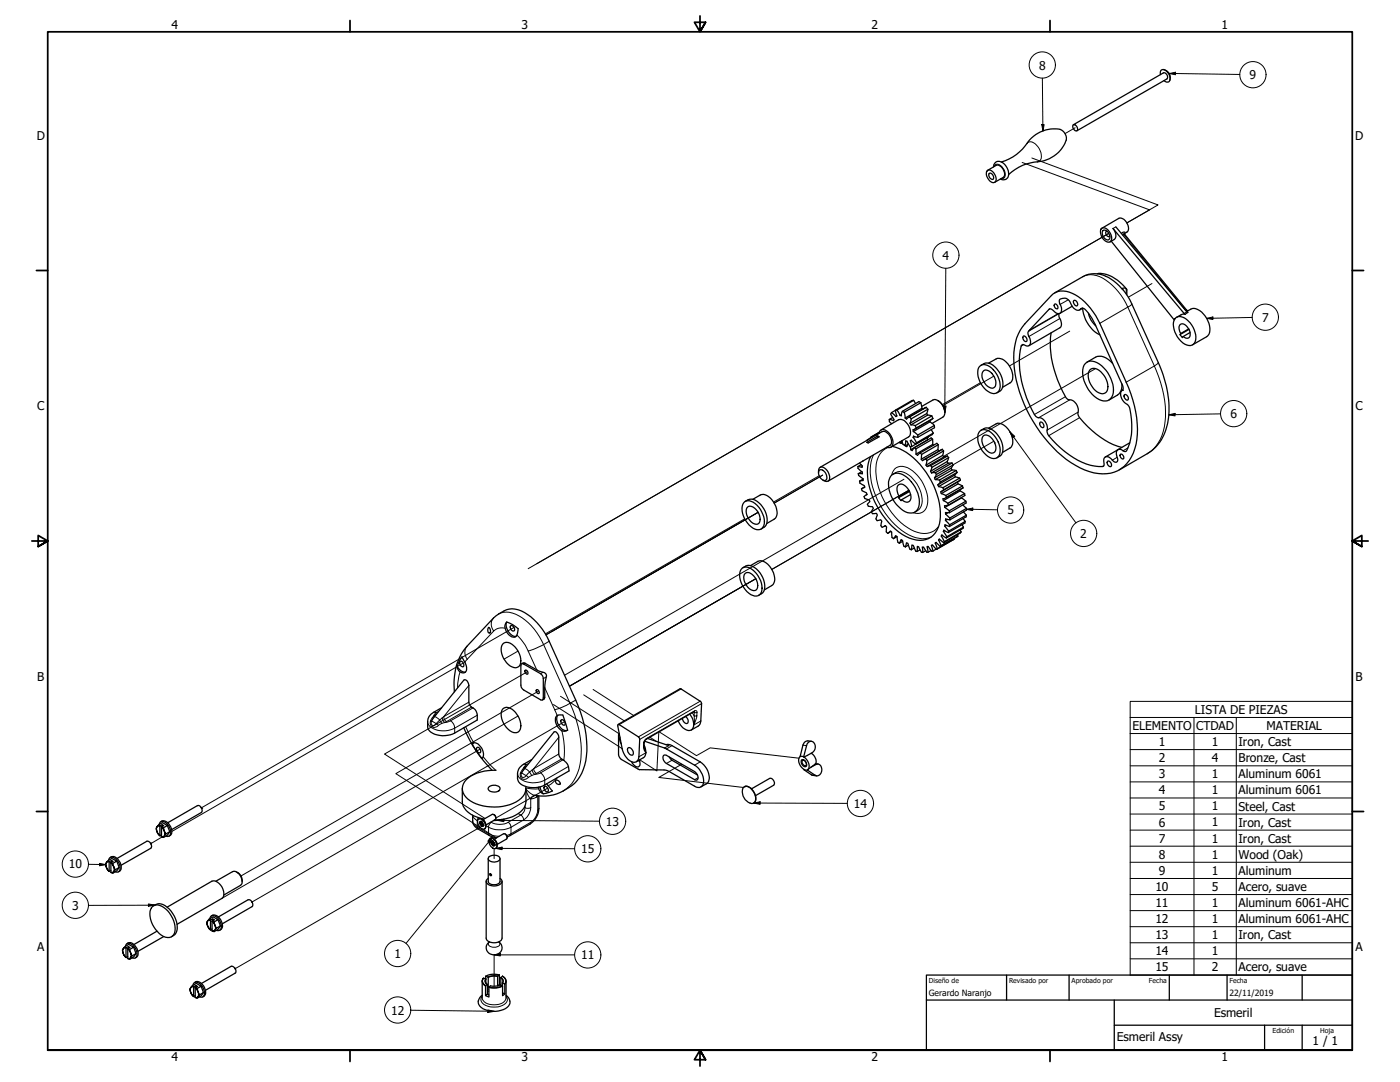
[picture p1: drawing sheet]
<svg xmlns="http://www.w3.org/2000/svg" width="559mm" height="432mm" viewBox="0 0 559 432" stroke-linecap="round" stroke-linejoin="round" font-family="sans-serif">
<!-- layer: Trayect. despiece de movimiento (ISO) -->
<g fill="none" stroke="#000" stroke-width=".4">
<path d="M429.1 51l-4 2.3M411.9 63.1l50.3 18.7-12.4 7.2 9.1-5.2-50.9-19M442.5 93.2l-231.7 133.7M459.8 113.2l-9.5 5.4M427 132.1l-24.1 13.9M391.4 152.7l-15.3 8.8M396.7 150.1l-20.3 11.8M437.1 147.2l-60.5 35M396.7 176.1l-16.3 9.4M327 189.9l-18.2 10.4M328.4 189.6l-19.4 11.2M360.8 191.3l-135.5 78.2"/>
<path d="M362.8 195.6l-54.8 31.7M297.2 207.1l-79.5 45.9M302.6 204.5l-84.7 48.9M301.7 230.9l-74.4 43M205.2 250.4l-124.8 72M206.8 259.8l-5.6 3.2M184.9 264.6l-116.3 67.2M210.4 268.1l-56.9 32.8 40.1 25.7M214.9 275.8l-56.9 32.9 33.8 21.6M223.7 277.9l23.4 14.9M233 277.3l16.2 10.4M236.7 275.1l16.2 10.5"/>
<path d="M191.6 299l-102.8 59.4M206.8 285.8l-110.6 63.8M220.9 281.2l27.4 17.6M225.4 288l-124.8 72M259.4 294.2l2.5 1.6M263 292.2l-.8 15.5-6.9-4.5M263.1 292l14.9 9.6 5.5-3.2 35.4 4.2M218.6 314.5l-20.7 12M272.1 305l-9.1 5.3 33.7 4M299.7 314.6h.5M64.7 334l-4.5 2.7M191.6 330.1l-97.7 56.5"/>
<path d="M192.5 330.8l5.6 3.6M197.2 338.6v4M197.2 381.1v12.5"/>
</g>
<!-- layer: Visible (ISO) -->
<g fill="none" stroke="#000" stroke-width=".51">
<path d="M463.2 29.8a1.39 1.39 0 0 1 .5-1.9 1.39 1.39 0 0 1 1.9 .5 3.1 3.1 0 0 1 .9 4.3l-.9 .1-1-.6M464.4 27.8a3.2 3.2 0 0 1 2.5 4.3M428.4 49.8a1.52 1.52 0 0 1 1.5 .8 1.52 1.52 0 0 1-.1 1.6 1.67 1.67 0 0 1-1.4-2.4zM428.4 49.8l36-20.7a1.58 1.58 0 0 1 1.4 2.4l-36 20.7M394 68.2a1.75 1.75 0 0 1 2.7 .8l.9 2a1.41 1.41 0 0 1-.7 1.8 1.41 1.41 0 0 1-1.9-.6l-1.3-2.5zM394.3 67.9l3.3-1.9a3.3 3.3 0 0 1 3.1 4.5l-3.7 2.3M394.8 69.3a1.48 1.48 0 0 1 1.6 .6 1.48 1.48 0 0 1 0 1.7 1.62 1.62 0 0 1-1.6-2.3zM396.6 66.6a2.21 2.21 0 0 1 1.4-2.2 2.21 2.21 0 0 1 2.6 .8 4.5 4.5 0 0 1 1.3 6l-1.3 .6-1.3-.4M399.7 64.6a20.3 20.3 0 0 0 11.3-8.8 12.7 12.7 0 0 1 12.5-4 3.9 3.9 0 0 1 1.2 6.1 13.9 13.9 0 0 1-12 6.8l-1.4 .3a18.6 18.6 0 0 0-8.7 4.7M439.8 91.1a3.2 3.2 0 0 1 3.7 2.7l.2 .7a1.52 1.52 0 0 1-.5 2 1.52 1.52 0 0 1-2.1-.4 4.4 4.4 0 0 1-1.6-4.7zM439.9 91.1l6.7-4a3.9 3.9 0 0 1 3.7 4.8l-.1 .4-1.4 .9M440.1 92.1a2.07 2.07 0 0 1 2.9 2.1 1.11 1.11 0 0 1-.5 1.5 1.11 1.11 0 0 1-1.5-.5l-.9-1.5z"/>
<path d="M441.9 92.3h-.3a1.4 1.4 0 0 0 1.2 2.1l.2-.2M443 96.5l1.8-.9a3.2 3.2 0 0 0-.6-4.4l28.9 34.2a3.8 3.8 0 0 0-3.5 1.2M443.5 96.3l25.2 31.4M445.4 90.6l28.8 34.1M448.9 93.1v.5l24.7 30.1 .7 .3M419.7 117.9a6.9 6.9 0 0 1 8.4-.8 24.5 24.5 0 0 1 10.9 11.9l10.5 23.5a39.2 39.2 0 0 1 3.4 26.6 13.1 13.1 0 0 1-16.3 9.6 37.1 37.1 0 0 1-19.7-14 53 53 0 0 1-12.2-34.1 18.5 18.5 0 0 1 4.4-11.4zM420.9 116.9l11.3-6.5a11.5 11.5 0 0 1 13.5 2.7 21.8 21.8 0 0 1 6 8.2l10.6 23.4a40.1 40.1 0 0 1 3.4 25.5 16.9 16.9 0 0 1-7.7 10.8l-11.2 6.5M438 109.3a12.8 12.8 0 0 1 11.1 5.4l.5 .7M447.8 115.3a1.19 1.19 0 0 1 2 .4v1.9M408.5 134.1a1.46 1.46 0 0 1 1.2 2.2 1.43 1.43 0 0 1-1.2-2.2zM418.7 123.4h1l1.2 1.1a1.6 1.6 0 0 0 2.2 .5 1.6 1.6 0 0 0 .6-2.2l-.8-1.8-.1-1.2a2.65 2.65 0 0 1 4.6 1.3 3.1 3.1 0 0 0 3.6 2.5l1.2-.6a13.4 13.4 0 0 1 4.9 6.5l10.6 23.5a2.25 2.25 0 0 1-.3 3.5 5.4 5.4 0 0 0 2.9 5.3 5.7 5.7 0 0 1 1.1 3.5 22.8 22.8 0 0 1-1.9 14.8h-.9a1.67 1.67 0 0 0-2.4-.7 1.67 1.67 0 0 0-.5 2.4l.2 .7a1.17 1.17 0 0 1-.2 1.9 1.17 1.17 0 0 1-1.7-.8l-.5-.5a1.58 1.58 0 0 0-1.6-.9 1.58 1.58 0 0 0-1.3 1.2v2.5a16.3 16.3 0 0 1-12.2-3.3 34 34 0 0 1-10.3-9.7l-.1-.4a4.6 4.6 0 0 0-3.4-5.8l-.7-.2a6.2 6.2 0 0 1-2.2-3.2 38.3 38.3 0 0 1-4.1-25.2l.1-.3a1.11 1.11 0 0 1 1.8 .2 1.53 1.53 0 0 0 1.7-.6 1.53 1.53 0 0 0 0-1.8l-.9-2.3 .2-1.1zM419.5 132.8a41.2 41.2 0 0 0 6.4 26.3l.3 .3a4.5 4.5 0 0 1 4.1 6 6.3 6.3 0 0 0 2.2 3.1 33.5 33.5 0 0 0 15.2 10.1"/>
<path d="M420.8 121.5a1.03 1.03 0 0 1 1.3 .4 1.03 1.03 0 0 1-.2 1.4l-.9-.7zM422.8 125.2l-.1 1a4.8 4.8 0 0 1 .7 4.4l-12.7 7.4M427.9 122.2l-4.8 2.8M428.5 120.1a1.19 1.19 0 0 1 1.4 .5 1.19 1.19 0 0 1-.3 1.5l-.9-.8zM430.9 123.7l1.2-.7a13.3 13.3 0 0 0 6.9 10.6M434.5 125l1 2.8 1.8 2.2M469.3 126.8a4.5 4.5 0 0 1 5.7 2 8.1 8.1 0 0 1 1.8 8.1 3.5 3.5 0 0 1-5.4-.8 8.2 8.2 0 0 1-2.5-8.8zM471.3 133.1l-.6-1.4a1.61 1.61 0 0 1 .5-2.3 1.61 1.61 0 0 1 2.3 .6 3.8 3.8 0 0 1 1.2 4.7 1.73 1.73 0 0 1-2.5-.4M473.6 124.3a4.3 4.3 0 0 1 6.7 1 8.3 8.3 0 0 1 2.2 8.1l-.9 1-5.6 3.2M474.5 131.3l-3.5 2.2M474.6 131.4l-3.6 2.1 .9 1.2 3.1-2M364.7 159.8l.7 1.2"/>
<path d="M364.7 159.8h-.7l-8.1 4.9M364.7 159.8l-6.7 3.8M374.3 159.8a5.6 5.6 0 0 1 2.8 4.9M391 146.2a3.9 3.9 0 0 1 5.5 1.4 7.6 7.6 0 0 1 2 8.7 2.9 2.9 0 0 1-4 0 9 9 0 0 1-3.9-9.5zM391.5 145.8a4.2 4.2 0 0 1 6.3 1.3 7.5 7.5 0 0 1 1.7 8.7l-1.6 1M392.5 148.1a2.7 2.7 0 0 1 3.9 1.6 3.6 3.6 0 0 1 .2 5.1 4.9 4.9 0 0 1-4.6-5.7zM394.6 144.9l3-1.6a4 4 0 0 1 4.7 1.9 7.3 7.3 0 0 1 1.6 6.8l-.8 .8-2.9 1.8M433.2 145.1a4.7 4.7 0 0 1 6.5 .8 13 13 0 0 1 4.5 11.6 3.5 3.5 0 0 1-5.5 1.9 13 13 0 0 1-6.3-12.8zM433.9 144.5a6.8 6.8 0 0 1 5.7-2.3l1.8 .6 2.7 2.2M434.9 147.8a2.9 2.9 0 0 1 4.5 .5 7 7 0 0 1 2.2 8.1 3.5 3.5 0 0 1-5.1-1.3 6.9 6.9 0 0 1-1.6-7.3zM447.8 153.3l-.1 1.9-1.1 2-3.9 2.4M448.7 157.7a1.18 1.18 0 0 1 1.5 .5 1.18 1.18 0 0 1-.4 1.5l-.9-.8z"/>
<path d="M345.9 176.5l4.4-2.5 .6 .3-4.4 2.5zM346.3 175.5v.1M346.3 175.5l-.3 .3M347.5 174.8l-1.2 .7M347.9 174.3l.1 .3M347.9 174.3l-.4 .3v.3M349.2 173.7v.2M349.7 173.5v.1M349.7 173.5l-.5 .2M350.3 174l-.2 .7M350.8 173a1.74 1.74 0 0 1 1.3-1.6 1.74 1.74 0 0 1 1.8 .6 5.3 5.3 0 0 1 2.1 6.1 1.54 1.54 0 0 1-2 .3M350.9 172.8l-1.2 .7"/>
<path d="M350.9 172.7l-1.7 1M351 172.5l-3.1 1.8M351.7 171.6l6.9-4.1a3.9 3.9 0 0 1 4.4 3.1l.4 1.6a2.15 2.15 0 0 1-.8 2.2l-7 4M355 167.4v.9l.9 .8M355.9 164.7l-.4 .5 1.3 2.2-.1 .5-1.7-.5M355.9 164.7l1.7 1.5 .3-.2M356.1 178.1a26 26 0 0 1 15.6 13.8 24.7 24.7 0 0 1 2.8 18.5 8 8 0 0 1-11.5 4.4 31.4 31.4 0 0 1-16.3-21.8l-.4-3.5a14.7 14.7 0 0 1 1.2-7.3M356.3 166.6l-1.3 .8M357.9 166l-.1 .1M358 163.6l1.3 2.2M358 163.6l-.6 .1 .5 2.3M359.1 176.4l.1 .3"/>
<path d="M359.8 165.5l-.5 .3M359.9 176.3l-.7 .4M360.9 164.5l.4 2.3M360.9 164.5l-.7-.4-.4 1.8-.5-.1M361.2 177.8l.2 .1M361.3 166.8l.5 .5 1.2-.9 .7 .7M362.3 177.4l-.9 .5M362.5 177l-.6 1.2-.5-.3M363.2 168.9l.4 .6M363.4 178.3l.1 1.2M363.6 169.5l1.7 .4M363.7 175.7l-.4 .2 .6 2.3-.6 .1-1.3-2.2-.5-.1-.3 1.8-.8-.4-.4-1.5-.3 1.1-.5-.3"/>
<path d="M363.7 167.1l-.5 1.8M363.7 175.7l1.7 1.5M363.7 175.7l-.2 .1M364.5 174.6l1.3 2.1M364.6 172.2l1.7 1.4M365 178.6l-1 1.2-.5-.3M365 178.6l.6 .5M365.1 174.2l-.6 .4M365.3 169.9l.4 .9M365.6 179.1v2.1M365.7 170.8l-1.3 .7 .2 .7M365.8 176.7l-.4 .5"/>
<path d="M366.3 174.5l-1.7-.4-.1 .5M366.3 173.6v.9M367.5 160.7l.5 2.2M367.5 160.7l-6.6 3.8M367.5 160.7l-.7-.4-6.6 3.8M367.9 162.2l4.5-2.6a3.9 3.9 0 0 1 4.3 3.1 2.97 2.97 0 0 1-.4 3.8l-4.3 2.5M368 162.9l-6.7 3.9M368 162.9l.4 .4M369.7 162.6l.6 .7M369.7 162.6l-6.7 3.8M369.7 162.6l-7.1 4M369.9 165l-6.7 3.9"/>
<path d="M369.9 165l.4 .7M370.1 174.6l.1 1-6.7 3.9M370.3 165.7l1.6 .3M370.3 165.7l-6.7 3.8M370.3 163.3l-.4 1.7M370.3 163.3l-6.6 3.8M370.6 174.4l-6.7 3.8M370.6 174.3v.1M371.1 167.8l.1 .5M371.2 168.3l1.7 1.5M371.2 168.3l-6.6 3.9M371.7 171.4l.8 1.4"/>
<path d="M371.9 166l.5 1M371.9 166l-6.6 3.9M372.2 175.3l.1 2.1 .3 .3M372.2 175.3l-6.6 3.8M372.2 175.3l-.5-.5-6.7 3.8M372.3 177.4l-6.7 3.8M372.4 167l-7.3 4.3M372.4 167l-6.7 3.8M372.5 172.8l-.4 .6-6.7 3.8M372.5 172.8l-6.7 3.9M372.9 169.8l.1 .9-6.7 3.8M372.9 169.8l-6.6 3.8"/>
<path d="M374.3 179.5l-6.6 3.8M374.5 177.5l-.2 2 .5 .5M374.5 177.5l-6.6 3.9M374.5 177.5l-.5-.6-6.7 3.8M376.1 179.3l-7.4 4.2M376.1 179.3l-6.7 3.8M376.1 179.3l.5 .7M376.6 180l-.4 1.7 .5 .7 1.4-.4M376.6 180l-6.6 3.8M391.1 172.1a4.1 4.1 0 0 1 5.6 1.6 8.3 8.3 0 0 1 2.1 8.1 2.85 2.85 0 0 1-4.5 .3 8.8 8.8 0 0 1-3.6-9.5zM391.5 171.7a4.2 4.2 0 0 1 6.3 1.3 7.5 7.5 0 0 1 1.7 8.7l-1.6 1M392.7 173.8a3.3 3.3 0 0 1 3.9 2.2l.9 2.4a1.96 1.96 0 0 1-1.1 2.4 1.96 1.96 0 0 1-2.5-1 5.1 5.1 0 0 1-1.6-5.6z"/>
<path d="M394.6 170.9l3-1.7a4.7 4.7 0 0 1 5.2 2.7 6 6 0 0 1 .8 6.5l-3.4 2.1M415.2 168.5a1.46 1.46 0 0 1 1.2 2.1 1.43 1.43 0 0 1-1.2-2.1zM446.2 179.5l-5 2.9M450.9 176.7l-4.7 2.8M300.5 199.3l3-1.8a4.6 4.6 0 0 1 5.2 2.8 5.9 5.9 0 0 1 .8 6.5l-3.4 2.1M326.7 188.6a1.55 1.55 0 0 1 .6-2 1.55 1.55 0 0 1 2 .3 4.2 4.2 0 0 1 1.5 4.9 1.74 1.74 0 0 1-2.4-.3M327.1 187.6a2.73 2.73 0 0 1 2.6 4 2.61 2.61 0 0 1-3-2.6zM327.3 186.5l24.7-14.2a3.6 3.6 0 0 1 3.9 3.5 1.7 1.7 0 0 1-.7 1.9l-24.7 14.3M342.5 186.2v.7l1.7 1.5v.7l-1.6-.1M342.6 189l.1 .7 1.8 1.4 .1 .7-1.5 .2M343.1 184.8l1.1 1.1v.6l-1.7-.3M343.1 192l.1 .8 1.8 1 .2 .7-1.3 .6 .2 .7 1.7 .9 .3 .7-1.2 .8 .3 .7 1.7 .6 .3 .7-1 1 .4 .8 1.6 .2 .4 .7-.8 1.3 .4 .8 1.6-.1 .4 .6-.6 1.6 .5 .7 1.4-.4 .5 .6-.4 1.8 .5 .6 1.3-.7 .5 .6-.1 2 .5 .6"/>
<path d="M343.7 185.4l-1.2 .8M344 188.2l-1.4 .8M344.4 184l-.2 .1M344.5 191.2l-1.4 .8M345.1 194.3l-1.2 .7M346.1 197.3l-.3 .2M355.7 189.9a4.5 4.5 0 0 1 6.4 .7 11.8 11.8 0 0 1 4.3 12.4 3.8 3.8 0 0 1-6 .7 12.6 12.6 0 0 1-5.5-12.3zM357.6 188.6l-1.2 .6M359 198.2a3.4 3.4 0 0 1 0-4.9 4.5 4.5 0 0 1 4.5 4.1 2.03 2.03 0 0 1-.8 2.8 2.03 2.03 0 0 1-2.8-.8M362.9 195.9l-3.9 2.3-.4 .4M363 196.2l-4.4 2.4 1.1 1.2 .2-.4 3.6-2M367.3 180.7l-1.1 1-.6-.5"/>
<path d="M367.3 180.7l.6 .7M367.9 181.4l-.2 1.9M369.4 183.1l-1.2 .7-.5-.5M369.4 183.1l.6 .7M369.6 185.6l.5 .6M370 183.8l-.4 1.8M371.4 188.1l.4 .6M371.5 185.8l-1.4 .4M371.5 185.8l.5 .7M372 186.5l-.6 1.6M373 190.7l.3 .7M373.3 191.4l1.7 .2"/>
<path d="M373.4 188.7h-1.6M373.4 188.7l.4 .7M373.8 189.4l-.8 1.3M374.3 193.5l.3 .7M374.6 194.2l1.8 .4M375 191.6l.3 .7M375.3 192.3l-1 1.2M375.7 197l1.8 .7M376.2 181.7l-6.6 3.9M376.4 194.6l.3 .9M376.6 199.8l1.7 1.1M376.7 195.5l-1.2 .8 .2 .7"/>
<path d="M376.7 182.4l-6.6 3.8M377.5 197.7l.3 .8M377.8 198.5l-1.4 .6 .2 .7M378 184.2l-6.6 3.9M378.1 182l-6.6 3.8M378.1 182l.6 .6M378.5 184.9l-6.7 3.8M378.7 182.6l-.7 1.6 .5 .7 1.5-.1M378.7 182.6l-6.7 3.9M379.6 186.9l-6.6 3.8M380 187.6l-6.7 3.8M380 184.8l-6.6 3.9"/>
<path d="M380 184.8l.4 .7M380.4 185.5l-.8 1.4 .4 .7 1.6 .2M380.4 185.5l-6.6 3.9M381 189.6l-6.7 3.9M381.3 190.3l-6.7 3.9M381.6 187.8l-6.6 3.8M381.6 187.8l.4 .7M382 188.5l-1 1.1 .3 .7 1.7 .5M382 188.5l-6.7 3.8M382.1 192.4l.3 .7 1.8 .8M382.4 193.1l-6.7 3.9M383 190.8l-6.6 3.8"/>
<path d="M383 190.8l.3 .8M383.1 195.5l.1 .4 1.8 1.1M383.2 195.9l-6.6 3.9M383.3 191.6l-7.4 4.5M383.3 191.6l-6.6 3.9M383.7 198.6l1.8 1.4M383.8 198.7l-6.7 3.8M384.2 193.9l-6.7 3.8M384.2 193.9l.2 .8M384.4 194.7l-6.8 3.9M384.4 194.7l-6.6 3.8M385 197l.1 .7-6.6 3.9"/>
<path d="M385 197l-6.7 3.9M442.2 184a1.43 1.43 0 0 1 1.2 2.2 1.43 1.43 0 0 1-1.2-2.2zM447.1 181.4a1.07 1.07 0 0 1 1.2 .5 1.07 1.07 0 0 1-.1 1.3l-.9-.6zM297.2 200.3a4.6 4.6 0 0 1 5.7 2.1 7.6 7.6 0 0 1 1.6 8 2.96 2.96 0 0 1-4.7-.2 8.5 8.5 0 0 1-3.1-9.4zM297.4 200.1a4.2 4.2 0 0 1 6.3 1.3 7.5 7.5 0 0 1 1.7 8.7l-1.6 1M298.4 202.3a2.99 2.99 0 0 1 4 1.8 3.5 3.5 0 0 1 0 5.1 5 5 0 0 1-4.5-5.9zM353.4 209.8l-.5 .3M354.3 212.9l1.1-1 .5 .4 .1 2.2 .6 .4M355.6 212.1l-1.3 .8M356.6 214.9l.9-1.2 .6 .5 .3 2.2 .6 .4M358 214.2l-1.4 .7M359 216.8l.7-1.5 .5 .4 .5 2.2 .7 .3"/>
<path d="M360.3 216l-1.3 .8M361.4 218.2l.4-1.6 .6 .3 .8 2.2 .5 .3M362.6 217.6l-1.2 .6M363.7 219.4l.3-1.9 .6 .2 .9 2.3 .6 .1M364.9 218.7l-1.2 .7M366.3 203.7l-1.1 .6M367.2 219.5l-1.1 .6M369.5 219.8l-1.2 .7M371.7 219.7l-1.2 .6M372.4 219.9l-.5 .1-1.4-1.9h-.5l.5 2.2M373.3 216.7l.3-.2 1.7 1.6M373.3 216.7l.8 2.3"/>
<path d="M373.6 219.1l-1.2 .8M373.7 216.5l-.4 .2M373.8 219.3l-1.6-1.9-.5 .2 .7 2.3M374.1 219l-.3 .3M374.6 215.5l.3-.4 1.8 1.5M374.6 215.5l1.1 2.2M375 215.3l-.4 .2M375.7 217.7l-.4 .4M375.7 213.9l.2-.4 1.8 1.2M375.7 213.9l1.2 2.3M376.2 213.7l-.5 .2M376.6 212.1l.1-.5 1.8 .9"/>
<path d="M376.6 212.1l1.4 2.1M376.9 216.2l-.2 .4M377.1 211.8l-.5 .3M377.1 210l.1-.6 1.8 .7M377.1 210l1.6 2M377.1 202.5l1.8 1.3M377.4 207.7l1.6 1.7M377.4 205.2l1.7 1.6M377.7 209.7l-.6 .3M378 214.2l-.3 .5M378.1 207.3l-.7 .4M378.3 200.9l.2 .7"/>
<path d="M378.4 204.6l-1 .6M378.5 201.6l-1.5 .3 .1 .6M378.7 212l-.2 .5M378.9 203.8l.1 .8M379 204.6l-1.6-.1v.7M379 209.4v.7M379.1 206.8l.1 .7M379.2 207.5l-1.8-.4v.6M380.7 214.9l.1 .3M380.8 215.2l-6.7 3.8M380.8 215.2l-7 4.1M382.1 213.4l.2 .5"/>
<path d="M382.3 213.9l-7 4.2M382.3 213.9l-6.6 3.8M383.2 211.5l.4 .8M383.6 212.3l-.3 .4-6.6 3.9M383.6 212.3l-6.7 3.9M384 209.4l.6 1M384.3 201.5l1.5 1.4M384.4 206.9l.9 1.2M384.5 204.3l1.2 1.3M384.6 210.4l-.2 .5-6.7 3.8M384.6 210.4l-6.6 3.8M385.3 208.1l-.2 .6-6.6 3.8"/>
<path d="M385.3 208.1l-6.6 3.9M385.5 200l.1 .7-6.6 3.9M385.5 200l-6.6 3.8M385.7 205.6l-.1 .6-6.6 3.9M385.7 205.6l-6.7 3.8M385.8 202.9v.7l-6.6 3.9M385.8 202.9l-6.7 3.9M296.2 226.8a3.7 3.7 0 0 1 5 1.3 8 8 0 0 1 2.4 8.8 3 3 0 0 1-4.7-.2 8.5 8.5 0 0 1-3.1-9.4zM296.5 226.6a4.2 4.2 0 0 1 6.2 1.2 7.5 7.5 0 0 1 1.8 8.7l-1.7 1.1M297.5 228.8a2.48 2.48 0 0 1 3.4 1.1 4.5 4.5 0 0 1 1 5.5 3.4 3.4 0 0 1-4.4-2.5l-.6-1.7a2.53 2.53 0 0 1 .6-2.4zM299.5 225.7l3-1.7a4.6 4.6 0 0 1 5.3 2.8 5.9 5.9 0 0 1 .7 6.5l-3.4 2.1M366.1 220.1v-2l.5 .1 1.2 2.2 .5 .1"/>
<path d="M370.5 220.3l-.5 .1-1.4-2.1h-.5l.2 2.2M194.9 250.4a1.35 1.35 0 0 1 .5 2.3 1.59 1.59 0 0 1-.5-2.3zM200.6 257.1a2.9 2.9 0 0 1 4.4 .6 7 7 0 0 1 2.3 8 3.5 3.5 0 0 1-5.1-1.2 6.9 6.9 0 0 1-1.6-7.4zM202.2 248.2a3.9 3.9 0 0 0 1.5 5.6 1.7 1.7 0 0 0 2.1 .4 1.7 1.7 0 0 0 .8-1.9l.2-1.4-2.3-1.7-2.3-1a4.6 4.6 0 0 0 3.8 5.7M203.7 249.9a1.25 1.25 0 0 1 1.4 .4 1.25 1.25 0 0 1 .1 1.5 1.43 1.43 0 0 1-1.5-1.9zM181.4 276.1a23.2 23.2 0 0 1 5-18.2l11.5-12.1a9.1 9.1 0 0 1 12.7-.6 25.9 25.9 0 0 1 8.6 10.7l10.6 23.5a39.9 39.9 0 0 1 3.6 26 15.3 15.3 0 0 1-9.9 10.9l-2.7 .9-2.9 .5-4.4-.3M182.5 265.9a2.06 2.06 0 0 0 1.2 2.4 2.06 2.06 0 0 0 2.5-.7 8.3 8.3 0 0 0-1.8-5.5l-1.9 3.8 1.3 1.7 1 .6h1M183.7 263.9a1.43 1.43 0 0 1 1.2 2.2 1.43 1.43 0 0 1-1.2-2.2zM208.1 265h.9l6.8 3.9 .6 .6 .5 1.3-.1 8.2a.61 .61 0 0 1-1 .3l-6.8-4-.9-1zM208.2 264.9l1.1-.4 6.5 3.5a2.02 2.02 0 0 1 2.1 1 2.02 2.02 0 0 1-.1 2.2l-.4 3.2v3.9l-.1 .5-.8 .5M209.5 267.6a.81 .81 0 0 1 1.1 .4 .81 .81 0 0 1-.4 1l-.7-.8zM214.2 275.2l.8 .5 .2 1a.93 .93 0 0 1-1-.4 .93 .93 0 0 1 0-1.1z"/>
<path d="M176.3 282.4l-3.3 1.9a4.2 4.2 0 0 0-2.3 3.7 4.2 4.2 0 0 0 3.9 5.3l3.1 .3 3-.7 9.8-5.6a4.5 4.5 0 0 0-1.7-4.8l-1.2-.9-.4-.9-.1-7.7-.7-1.3-1-.4-12 14.7-1.3 2M185.1 290.4a54.1 54.1 0 0 0 11.3 17M188.6 297.3l-.1-.6 .6-.3a4.5 4.5 0 0 1 3.4 6.2h-.3M189 296.4l-.4 .9 3.6 5.3 .4-.1M190.4 298.3a1.29 1.29 0 0 1 1.3 .7 1.29 1.29 0 0 1-.3 1.5l-1-.8-.2-.9zM200.6 283a3.5 3.5 0 0 1 5.1 1.3 6.9 6.9 0 0 1 1.6 7.4 2.9 2.9 0 0 1-4.4-.6 7 7 0 0 1-2.3-8.1zM222.4 285.6l2.3-.2 1.9 6a2.68 2.68 0 0 1-3.9-1.2 3.6 3.6 0 0 1-.3-4.6zM222.7 285.4a4.5 4.5 0 0 0 3.4 6.2l.4-.2M224.1 287.2a1.46 1.46 0 0 1 1.3 2.2 1.43 1.43 0 0 1-1.3-2.2zM246.7 289.1l24.9-14.3 8.3 5.5-.2 7.4-.3 1.3-.7 .8-2.8 1.5M246.7 289.2h.4l8.1 5.3-.2 7.5a2.12 2.12 0 0 1-1.3 2.1 2.12 2.12 0 0 1-2.4-.6l-1.9-2-.8-1.7-2-10.1zM247.1 292.7l-.2 .7v7.7l.5 1.4 .6 .6 7.3 4 9.7 .2 1.3 .2 10.9 6.3a2.21 2.21 0 0 0 2.6 .2 2.21 2.21 0 0 0 1.1-2.3 8.3 8.3 0 0 0-3.7-6.3l-12-6.9-8-2.7"/>
<path d="M247.5 294.2l-.2 .9 .7 1.8M250.5 298.7a1.55 1.55 0 0 1 1.7 .1 1.55 1.55 0 0 1 .6 1.6l-.1 .8a1.83 1.83 0 0 1-1.9-.6 1.83 1.83 0 0 1-.3-1.9zM257 297.3a3.9 3.9 0 0 1-.2 5.1l-2.8 1.6M258.5 294.7l8.5 2.9M265.9 297.2l1.1-.1 1.2 .5 11.3 6.4a7.3 7.3 0 0 1 3.3 7.8l-.7 .9-2.3 1.3M273.7 285.9l.9 1.4-.1 1.2a1.64 1.64 0 0 1-2.1-1.8M275.3 285a5.4 5.4 0 0 1 .9 6.1 3.4 3.4 0 0 1-4.6-1.8l-.9-1.6M277.1 284l-19.2 11-.8 1.2 .1 2.2M323.9 295.8a2.53 2.53 0 0 0-2.8 .5l-.6 1.1-1.1 4.4M184.5 314.7v5.2a7.5 7.5 0 0 0 5.9 6.2l2.8 .8M195.3 313.9a3.2 3.2 0 0 1 4.3 .6 2.37 2.37 0 0 1-3.6 1.4l-.5-.2a1.03 1.03 0 0 1-.6-.8 1.03 1.03 0 0 1 .4-1zM198 307.4a15.1 15.1 0 0 0-12.5 4.5 5.1 5.1 0 0 0 2.2 7.7 18.9 18.9 0 0 0 20.3-1 5.2 5.2 0 0 0 1.9-4.3"/>
<path d="M208.2 308.4l-.2 .3M209.9 314.7v5.2a7.5 7.5 0 0 1-5.4 6l-4.1 1.1-3 .2M212.2 303.1l-3.3 2a4.3 4.3 0 0 0-2.3 3.6 4.3 4.3 0 0 0 3.9 5.4l3.2 .2 2.9-.6 10.5-6a5.4 5.4 0 0 0-3.3-5.1l-.8-1.7v-7.1l-1.1-1.7-.7-.1-13 16.4M214.9 314.1a2.88 2.88 0 0 0 2 2.7M215.1 317.6v5a7.8 7.8 0 0 1-3.6 6.3l-9.1 5.1M217.2 314a1.18 1.18 0 0 1 1.4 .5 1.18 1.18 0 0 1-.3 1.5l-.9-.7zM218.2 312.9l2.3 2.8-3.6 1.1-.9-1.3-.5-1.5M221.8 311.4a1.46 1.46 0 0 1 1.8 1.5 1.23 1.23 0 0 1-1.4-.2 1.23 1.23 0 0 1-.4-1.3zM254.8 303.5l.5 .3M255.1 303.3l.2 .7a1.38 1.38 0 0 1-.5 2 1.38 1.38 0 0 1-1.9-.9l-.8-1.1M264.9 301.5l1.1-.1 11.2 6.5a2.2 2.2 0 0 1 .9 3.4l-.9-.2-11.6-6.7-.9-1.6zM267.1 302.1l1.1 1.3 10.1 5.8"/>
<path d="M297.1 313.9a3.8 3.8 0 0 1 4.2 3l.4 1.5a1.99 1.99 0 0 1-.8 2.1M299.9 314.8l7.3-4.2a1.81 1.81 0 0 1 1.6 2.8l-7.3 4.2M319.4 301.8a3.7 3.7 0 0 1 3.4 3l.2 1.2-.6 1.4a3.9 3.9 0 0 1-3.5-3l-.1-1.3zM319.8 303.4a1.67 1.67 0 0 1 1.9 .5 1.67 1.67 0 0 1 .2 1.9 1.69 1.69 0 0 1-1.8-.5 1.69 1.69 0 0 1-.3-1.9zM320.2 303.6l.2-.2a1.46 1.46 0 0 1 1.2 2.2l-.6-.1-.6-.6zM320.8 301.9l1.1-4.3a1.79 1.79 0 0 1 2.2-1.7 1.79 1.79 0 0 1 1.3 2.3l-.1 .7a4.3 4.3 0 0 1-3.1 2.6l-1.3 .6M320.9 307.2l3 2 2 .4M323.7 306.2l1.9-1.1a1.95 1.95 0 0 1 2.2 .6 1.95 1.95 0 0 1 .1 2.3 1.78 1.78 0 0 1-2.6 1.4l-2.9-2M323.8 300.6a3.7 3.7 0 0 1 1.8 4.1l-3.1 2.4M325.5 304.8l1 .1M60.1 336.5l.2 .4M62.7 329.9l-.3 .9 .3 1.1a1.53 1.53 0 0 1 0-2z"/>
<path d="M62.7 331.9l1.1 1.6zM63.3 329.2l1.5-.9 2 1.1-1.5 .9M63.5 329.1a1.56 1.56 0 0 1 1.3-1.4 1.56 1.56 0 0 1 1.7 .9 3.8 3.8 0 0 1 1.1 5l-1.4 .1M63.8 329.6l-.5-.4-.6 .7 1.1-.2M63.8 329.6v3.9l.7-.4M64.2 327.9a2.84 2.84 0 0 1 3.9 2l.5 1.5a1.96 1.96 0 0 1-1.1 2.3M64.5 330l.8 .3 .3 1.4-1.1-1.6M64.5 333.9l1.1-.3-.3 .6zM64.5 330v3.9M64.7 329.9v-.8l.6 .4-.8 .5M64.7 329.1l-.9 .5M65.6 331.7l.6 1.1-.6 .8z"/>
<path d="M66.8 329.4l1 2.5-1.6 .9M66.9 328.4l11.9-6.9a1.81 1.81 0 0 1 1.6 2.7l-11.9 6.9M67.8 331.9l-1 1.4-1.5 .9M80.3 322.2l.2 .4M188.7 325.3a5.4 5.4 0 0 0 .3 3.8l1.4 1.5 5.6 3.2 2.2 .6M190.8 327.2a1.46 1.46 0 0 1 2.3 .5l.6 1.2a1.23 1.23 0 0 1-.1 1.8 1.23 1.23 0 0 1-1.8-.4l-1-1.6zM191.1 326.8a2.6 2.6 0 0 1 2.6 3.7l-.3 .3M191.4 328.1l.6 .3M191.6 327.9l.4 .5M191.8 328.4l-.4 .1 .6 .4M192 328.9l-.4 .2 .4-.2M192 328.9v.1"/>
<path d="M192 328.4v-.7l.4 .3 .1 .6M192 329v.6l.3-.2M192 329l-.4 .1M192 328.4h.1M192.1 328.4l.3-.1-.4 .2M192.3 329.3l.1 .6M192.5 328.6v.1M192.5 329.2l-.2 .1M192.5 329.2h.1M192.5 328.7l.3-.2-.8 .4M192.5 328.7l.5 .4v.4l-.5-.4 .3 .7-.3-.6M192.7 327.2l3.8-2.2a1.4 1.4 0 0 1 1.2 2.1l-3.8 2.1-.4-1.3z"/>
<path d="M192.8 328.5l-.3 .1M192.8 328.9l-.4 .3M192.8 329l-.3 .1M195.5 334.6a2.59 2.59 0 0 1 2.8 3.2 1.06 1.06 0 0 1-.9 1 1.06 1.06 0 0 1-1.1-.7l-1-1.6-.2-1.1zM195.6 334.6a2.62 2.62 0 0 1 2.4 3.9l-.1 .1M195.9 335.9l.4 .3M196.3 336.2h.2M196.3 336.2l-.4 .2 .6 .3M196.5 336.7l-.3 .2 .3-.2M196.5 336.7v.1M196.5 335.5v.7M196.5 336.8v.6l.3-.3"/>
<path d="M196.5 336.2l-.3-.6 .3 .6M196.5 336.8l-.3 .1M196.5 336.2h.1M196.5 335.5l.1 .1M196.6 335.6l.3 .2M196.6 336.2l.2-.2-.4 .2M196.8 337.1l.1 .5M196.9 336.4l.1 .1M196.9 337l-.1 .1M196.9 335.7v.7M196.9 337l.4 .6-.3-.6M196.9 337h.1"/>
<path d="M197 336.5l.3-.2-.8 .4M197 336.5l.5 .4v.3M197 325.1l.7 .5 .2 .9M197 336.9l.3-.2-.5 .3M197.1 336.9l-.1 .1M197.1 336.9l.4 .4M197.2 334.9l.7 .7 .5 1.5M197.2 334.9l3.8-2.2a1.4 1.4 0 0 1 1.2 2.1l-3.8 2.2M197.3 336.3l-.4 .1M197.5 337.2v.1M200.2 327l-3.2 .5M201.5 332.8l.9 1.2"/>
<path d="M202.4 334v.3M299.4 320.5a1.66 1.66 0 0 0 1.9-.3 1.66 1.66 0 0 0 .3-1.9 5.2 5.2 0 0 0-4-4.5 2.9 2.9 0 0 0-.8 4.3l1.3 1.7 1.3 .7M42.5 344.2l-.3 .9 .3 1.1-.4-1.4zM42.5 346.2l1.1 1.6zM42.7 343.9l.4-.4 .5 .4-1.1 .3zM43.1 343.5l1.5-.9 2 1.1-1.6 .9M43.3 343.3a1.56 1.56 0 0 1 1.3-1.3 1.56 1.56 0 0 1 1.7 .9 3.7 3.7 0 0 1 1.1 4.9l-.4 .2-1-.1M43.6 343.9h.1M43.6 347.7v.1M43.6 343.9v3.8M44 342.2l.4-.3a3.5 3.5 0 0 1 3.8 3l.2 .7a1.88 1.88 0 0 1-1.1 2.3M44.3 344.3l.7 .3 .4 1.3-1.1-1.5"/>
<path d="M44.3 348.2l1.1-.3-.4 .6zM44.3 344.3v3.9M44.3 347.4l-.7 .4M44.5 344.2v-.8l.6 .4-.8 .5M44.5 343.4l-.9 .5M45.4 345.9l.6 1.2-.6 .8zM46.6 343.7l1 2.5-1.6 .9M46.7 342.6l11.9-6.9a1.89 1.89 0 0 1 1.6 2.8l-11.9 6.8M47.6 346.2l-1 1.3-1.6 1M86.2 351.7l6.6-3.8a3.6 3.6 0 0 1 3.8 3.5 1.7 1.7 0 0 1-.6 1.9l-6.7 3.9M94.4 348a3.7 3.7 0 0 1 2.2 3.9M100.5 359.8v.1"/>
<path d="M100.5 359.9l.1 .3M194.1 351.7v22.7a3.4 3.4 0 0 0 4.9 1.5 1.81 1.81 0 0 0 1.4-1.5v-22.7M194.9 342.6v9.1a2.74 2.74 0 0 0 4.3 .8l.4-.8v-9.1M194.9 350.5a1.43 1.43 0 0 0-.8 1.6 1.43 1.43 0 0 0 1.3 1.2 3.8 3.8 0 0 0 5-1.6l-.8-1.2M195.3 341.8a3.1 3.1 0 0 1 4.2 .6 1.8 1.8 0 0 1-2.1 1.6l-1.3-.1a1.12 1.12 0 0 1-1.2-.8 1.12 1.12 0 0 1 .4-1.3zM49.2 378.6l-.2 .8 .2 1.2-.4-1.4zM49.8 377.8l1.6-.9 1.9 1.1-1.5 .9M50 377.7a1.4 1.4 0 0 1 1-1.2 1.4 1.4 0 0 1 1.5 .3 4.5 4.5 0 0 1 2 5 1.23 1.23 0 0 1-1.8 .5M50.3 378.3l-1.1 .3 .6-.8 .6 .5M50.3 378.3h.1M50.3 378.3v3.8M50.7 376.6l.5-.3a3.5 3.5 0 0 1 3.7 3l.2 .7a1.88 1.88 0 0 1-1.1 2.3"/>
<path d="M51 378.7l.8 .2 .3 1.3zM51 378.7v3.8M51.2 378.5v-.7l.7 .3-.9 .6M51.2 377.8l-.8 .5M53.3 378l1 2.6-1.5 .8M61 361.7a3.9 3.9 0 0 1 5.2 1.1 10.2 10.2 0 0 1 3.5 9.6 3.2 3.2 0 0 1-5.3 .8 10.3 10.3 0 0 1-4.3-10.3zM61.3 361.4a4.6 4.6 0 0 1 6.3 1.4 9.3 9.3 0 0 1 2.6 9.6l-.4 .5-1.3 .9M62.7 371.6l-9.2 5.3M65.3 373.8l-10.2 5.9M66.7 362l17.9-10.3a4.3 4.3 0 0 1 4.6 3.9l.1 .8a2.15 2.15 0 0 1-.7 2.1l-17.9 10.4M82.9 367.5v2a1.53 1.53 0 0 1 0-2zM82.9 369.5l1.1 1.6z"/>
<path d="M83.5 366.8l1.6-.9 1.9 1.1-1.5 .9M83.8 366.6a1.4 1.4 0 0 1 .9-1.2 1.4 1.4 0 0 1 1.5 .4 4.8 4.8 0 0 1 1.9 5 1.36 1.36 0 0 1-1.7 .5M84 367.2l-.5-.4-.6 .7 1.1-.2M84 367.2v3.9l.6-.4M84.4 365.5a2.84 2.84 0 0 1 3.9 2l.3 .7a2.07 2.07 0 0 1-.9 3M84.6 371.5l1.2-.3-.3 .6zM84.6 367.7v3.8M84.7 367.6l.8 .3 .3 1.4-1.2-1.6M84.7 367.6l-.1 .1M84.9 367.5v-.8l.7 .4-.9 .5M84.9 366.7l-.9 .5M85.8 369.3l.6 1.1-.6 .8 .2-.9z"/>
<path d="M87 367l1 2.5-1.6 .9M87.1 366l11.9-6.9a1.77 1.77 0 0 1 1.6 .9 1.77 1.77 0 0 1 0 1.8l-11.9 6.9M88 369.5l-1 1.4-1.5 .9M100.6 360.2h.1M195.3 375.9a3 3 0 0 0-.2 4.4 3 3 0 0 0 4.4-.1 2.66 2.66 0 0 0-.4-4.3M50.3 382.1l-1.1-1.5 1.2 1.5M50.3 382.1h.1M51 382.5l1.1-.3-.3 .6zM51 381.8l-.6 .3M52.1 380.2l.7 1.2-.7 .8zM54.3 380.6l-1 1.3-1.5 .9M76.1 394.1l-.2 .9 .2 1a1.41 1.41 0 0 1 0-1.9z"/>
<path d="M76.4 393.8l.4-.4 .5 .4-1.2 .3zM76.8 393.4l1.6-1 1.9 1.2-1.6 .9M77 393.3a1.63 1.63 0 0 1 1.3-1.4 1.63 1.63 0 0 1 1.7 .8 3.9 3.9 0 0 1 1.1 5l-.4 .3-1.1-.2M77.3 397.6l-1.2-1.6 1.2 1.7M77.3 397.6v.1M77.7 392.1a2.37 2.37 0 0 1 3.5 1.3l.7 1.4a2.07 2.07 0 0 1-.9 3M77.9 398l.5 .1 .7-.3-.4 .5zM77.9 394.2h.1M77.9 398l.1 .1M77.9 394.2v3.8M77.9 397.3l-.6 .4M78 394.2l.7 .3 .4 1.3z"/>
<path d="M78.2 394.1v-.8l.7 .4-.9 .5M78.2 393.3l-.9 .5v3.8M79.1 395.8l.6 1.2-.6 .8zM80.3 393.6l.9 2.5-1.5 .9M80.4 392.5l11.9-6.9a1.81 1.81 0 0 1 1.6 2.8l-11.9 6.8M81.2 396.1l-.9 1.3-1.6 .9M93.7 386.4l.3 .4M192.5 397.2a3 3 0 0 0-1.6 3.2 3 3 0 0 0 2.6 2.5 9 9 0 0 0 9.5-1.5 2.95 2.95 0 0 0-1-4.2M192.5 391.5v6.8M193 390.3l.9 .4M193.9 389.6l.9 .4M193.9 393.4a1.95 1.95 0 0 1-.9-3.1 1.96 1.96 0 0 0 .8 3.2"/>
<path d="M193.9 390.7a1.51 1.51 0 0 0 .6 2.2M193.9 390.7a1.51 1.51 0 0 0 .7 2.2M193.9 389.6v2.8M194.5 392.9l-.7 .6M194.5 392.9h.1M194.6 392.9v3.8l-.8 .6v-3.8M194.6 396.7l.5 .4M194.8 390h.1M194.9 390v3.8l-.3-.1M194.9 393.8l-.3 .2M195.1 394l3.3 .2 2.2-.7-1-.4-1.4 .4-2.4-.1-.7 .6v3.8l-1.3-.5M198.6 389.6l-1.6-.2-2.2 .6"/>
<path d="M198.6 389.6h-2.3l-1.4 .4M199.3 389.1l-2.8-.3-2.6 .8M199.3 389.1v3.8l-.6 .5-.1-3.8M199.3 389.1l-.7 .5M199.9 390.2a1.46 1.46 0 0 1 .6 2.2M199.9 390.2v3l-.6-.3M200 390.1a1.49 1.49 0 0 1 .5 2.2M200 390.1l-.1 .1M200.5 392.3l1 .4v3.9M200.5 392.3l.1 5 .9-.7M200.5 393.4l-2.5 .8-2.9-.2M200.6 389.6a2.01 2.01 0 0 1 .9 3.1"/>
<path d="M200.6 389.6a1.95 1.95 0 0 1 .8 3.1M200.6 396.2l.9 .4M200.6 389.6l-.6 .5M202 391.5v6.8"/>
<circle cx="195.9" cy="349.1" r=".4"/>
</g>
<!-- layer: Visible fina (ISO) -->
<g fill="none" stroke="#000" stroke-width=".4">
<path d="M409.9 57.3a2.13 2.13 0 0 1 3.2 0 5.4 5.4 0 0 1 1.9 6.9l-.9 .4M396.9 66.4a1.44 1.44 0 0 1 2.5-.3 3.7 3.7 0 0 1 1.2 5.1h-1M445.4 90.6l-1.2 .6M448.2 92.7l.3 .8M448.2 92.7l.8-.1-.1 .6M448.2 92.7l-.7 .4M448.5 93.5l.4 .1M448.5 93.5l-.4 .3M448.5 93.5l24.8 30.4M426.4 119.6l-3.2 1.9M432.2 110.4a8.8 8.8 0 0 1 9.3 1.5 25.9 25.9 0 0 1 8.7 10.7l1.5-1.3M449.5 115.3v2"/>
<path d="M408.6 137.5l-1 .6M419 123.3l-.3 .1M422.3 125.2l-11.4 6.6M422.7 125.2l-12.2 7M423 127.1l-12.3 7.2M431.9 123l-.6 .3M439 129l11.2-6.4 10.6 23.4-11.3 6.5M473.6 123.7l-.3 .2 .6 .2M473.7 124.5l-1.1 .6M474.2 124.7l-1.1 .7M425.3 158.3l-12.4 7.1M427 159.6l-12.4 7.1"/>
<path d="M462.3 144.7l-1.5 1.3a40 40 0 0 1 3.5 26.1 14.7 14.7 0 0 1-6.3 8.9M354.5 178.6a8.9 8.9 0 0 0-4.9 9.4 29.9 29.9 0 0 0 14 23.4 8.5 8.5 0 0 0 10.3-.5l.7-.8M356.1 178.2h.1M430.3 164.5l-12.3 7.1M430.9 166.7l-12.3 7.2M450.2 178.8l-2 1.1M348.6 181.6a20.3 20.3 0 0 0 .9 16.2 29.1 29.1 0 0 0 15.9 16.8 8.9 8.9 0 0 0 6.3-.3M355.9 189.6a4.1 4.1 0 0 1 6.3-3 15.2 15.2 0 0 1 7.9 15.1 3.9 3.9 0 0 1-5.5 2.9M357.6 188.6a5.9 5.9 0 0 1 6.8 2.5 11.7 11.7 0 0 1 3.3 10.8l-.8 1.4-.6 .4M440.6 185.9l-.6 .3M445.9 182.5l-1.9 1.1M186.4 257.9a4 4 0 0 0 .1 5.2"/>
<path d="M197 246.6a4 4 0 0 0 0 5.2l2.1-1.1h2.5M197 251.8l-10.5 11.3M199 245a8.8 8.8 0 0 1 9.3 1.5 25.6 25.6 0 0 1 8.7 10.7l-6.2 2.6-1.2-2.4-3.3-4M210.8 259.8l3.4 7.5M219.2 255.9l-2.2 1.3 10.5 23.5 2.3-1.3M183.6 268.2l-.4 1.4-.6 4.9M186.5 263.1l-1 1.2M187.1 273.6l-10 12.4M209.5 264.7l-.5 .3M216.7 268.3l-.9 .6M217.4 274.4l4 8.9M217.4 278.3l-.5 .3"/>
<path d="M218.1 270.1l-1.2 .7M271.8 275l-24.7 14.2M279.5 279.8l-24.7 14.3M172.1 288a1.08 1.08 0 0 0 .6 1.5 1.08 1.08 0 0 0 1.4-.7M173 286.5l-.5-.1-.7 1.3M173 284.3l1.2 .1-1.7 2M173.4 286l2.1 1.3 1-.8M173.7 285.4l-.6 .4 .4 .1M173.7 285.4h.2M174.1 288.8l-2.3-1.1a1.83 1.83 0 0 0 .8 2.4 1.83 1.83 0 0 0 2.4-.6M174.1 285.1l-.4 .3M174.4 288.4l1.1-1.1 .9 1.4-1.4 .8-.9-.7z"/>
<path d="M175.1 283.9l-.9 .5M177.1 286l.4 1.3 .7 .7M177.1 286l-.6 .5 .2 .8 .8 1.1 .7-.4M179.8 287.7l-3.4 1M179.8 287.7l1.2 1.2 .5 1.7a8.7 8.7 0 0 1-10.5-1.4l-.3-1.2M185.9 290l3.2 6.4M187.1 280.2l-10 5.8M188.2 282.2l-10 5.8M188.8 282.5l-9 5.2M190.5 285.4l-9 5.2v1.9M221.4 283.3l1 2.3M221.4 283.3l2.9-1 3.2-1.6a40.6 40.6 0 0 1 3.6 26.1l-.5 1.6a12.9 12.9 0 0 1-5.8 7.3"/>
<path d="M223 294.3l-10 12.5M224.3 291.7l.9 6.1-.2 5.6M256.9 297.9l.2 1.4 .7 1.1-.6-2M256.9 296.6v1.3M257 297.6l-.1 .3M258.1 294.7l-.2 .3M258.1 294.7l-1 1.1-.2 .8 .2-.3M267 297.6l-1.8 .9M268.2 297.6l-2.2 1.3M276.9 284.1l.2 .2M277.1 285.6h1v.5l-1.2 3.3 .3-2zM277.1 284.3h1.1"/>
<path d="M277.1 284.3v1.3l-.8-1.2M277.2 283.7l-.1 .6M277.2 283.7l.3-.1a.55 .55 0 0 1 .6 .1 .55 .55 0 0 1 .1 .6M277.2 283.7l-19.1 11M278.2 284.3l-.1 1.3M279.7 287.7l-2.8 1.7M280 280.8l-24.7 14.3M320.5 297.4l1.4 .2M192.8 302l5.1 5.4M208.1 308.7a1.07 1.07 0 0 0 .5 1.6 1.07 1.07 0 0 0 1.5-.8M208.2 308.5l-.4-.1a1.84 1.84 0 0 0 .7 2.4 1.84 1.84 0 0 0 2.4-.5M208.2 308.4l1.9 1.1"/>
<path d="M208.9 305.1l1.2 .1-1.6 2M209 307.2h-.5l-.7 1.2M209.4 306.8l1 .3 1 1 1-.8M209.6 306.1l-.6 .4 .4 .1M209.6 306.1l.2 .1M209.9 314.5l2.6 .3h2.5M209.9 314.8a6.1 6.1 0 0 0 3.6 2.6M209.9 315.5l.9 2 1 1.3v3.5M210.1 305.9l-.5 .2M210.7 308.7l.7-.6 .9 1.3-1.4 .9-.8-.8zM211 304.7l-.9 .5M213 306.8l.2 .9 .9 1"/>
<path d="M213 306.8l-.6 .5 .5 1.2 .5 .6 .7-.4M213.6 317.4a1.89 1.89 0 0 0-1.8 1.4l2.3-.7M214.1 318.1l.5-.3v5.5M214.2 317.5l-.1 .6M214.6 317.6v.2l.4-.2M215.8 308.4l-3.5 1M215.8 308.4l1.4 1.8 .2 1.1a8.9 8.9 0 0 1-10.5-1.4l-.3-1.2M222.4 310.5l-1.7 1.7-1.9 1.4M223 300.9l-10 5.9M224.2 302.9l-10.1 5.8M224.7 303.2l-8.9 5.2M226.9 305.9l-9.5 5.4v1.9"/>
<path d="M257.8 300.4l-2.8 1.6M268.2 303.4l-2.2 1.3M278.6 310.4l-1.4 .7M279.5 304l-2.3 1.4M323.9 309.2l1.4 .2M325.2 305.1h.4M188.7 327.5a2.79 2.79 0 0 0 1.8 2.6M188.7 325.3a3.3 3.3 0 0 0 1.8 2.2M190.5 330.1l.3 .7M190.5 330.1l4.5 2.6M190.5 327.5l.1 .1M190.5 327.5v2.6"/>
<path d="M190.9 326.3l-.4 1.2M191.4 328.1v.4M191.5 328.2v.3M192 329.6l.4 .3M192 327.7l.4 .3M192.1 329.6l.3 .2M192.3 328.4l-.5 .3M192.4 328.2l-.2 .1M192.7 328.9l-.5 .3M192.8 329l-.2 .2M193 329.1v.4M193.9 329.5l1.1 .6"/>
<path d="M195 332.7l.3 .7M195 332.7l1.5 .7 2.7 .4M195 330.1a10.2 10.2 0 0 0 9 0M195 330.1v2.6M195.9 335.9v.5M195.9 328.1l.2 .1M196 336v.4M196.5 337.4l.4 .2M196.5 335.5l.4 .2M196.6 337.3l.3 .2M196.8 336.2l-.5 .3M196.9 336l-.3 .1"/>
<path d="M197.2 336.7l-.6 .3M197.4 336.8l-.3 .1M197.5 336.9v.4M202.8 328.2l.7 .6 .5 1.3M202.8 328.2a7.3 7.3 0 0 1-6.7 0l-.9 1-.2 .9M204 332.7l-.4 .7M204 332.7l-1.8 .7M204 330.1v2.6M206.9 324.7l1 .5-5.1 3M209 327.2l-5 2.9M209.3 322.2l.2 .1M209.5 322.3l.9 .3 1.4-.3"/>
<path d="M209.5 322.3l-.4 1.7-1.2 1.2 .9 1.1 .2 .9M209.5 321.6v.7M211.8 322.3l-.3 1.6-.7 1.6-1.8 1.7M211.8 328.2l-7.8 4.5M214.6 323.3l-.6 2.4-2.5 3.2M215.1 322.6l-.5 .7M195.4 375.9a1.04 1.04 0 0 0-.4 1.2 1.04 1.04 0 0 0 1 .7h2.4a1.04 1.04 0 0 0 1.1-.7 1.04 1.04 0 0 0-.4-1.2M192.5 398.3a4.1 4.1 0 0 0 4.7 2.7 4.1 4.1 0 0 0 4.8-2.7M192.5 397.5a2.64 2.64 0 0 0 2.3 4.1 7 7 0 0 0 7.4-1.7 2.02 2.02 0 0 0-.2-2.4M195.1 395.5l-.5 .4M195.1 394.7l-.5 .3"/>
</g>
<g fill="#000">
<circle cx="473.3" cy="123.9" r=".19"/>
<circle cx="447.9" cy="155.8" r=".19"/>
</g>
<!-- layer: Visible (ISO) -->
<g fill="#000">
<circle cx="447.9" cy="155.8" r=".25"/>
<circle cx="297.1" cy="313.9" r=".25"/>
<circle cx="60.1" cy="336.5" r=".25"/>
<circle cx="63.8" cy="333.5" r=".25"/>
<circle cx="64.5" cy="333.9" r=".25"/>
<circle cx="80.5" cy="322.6" r=".25"/>
<circle cx="44.3" cy="348.2" r=".25"/>
<circle cx="84" cy="371.1" r=".25"/>
<circle cx="51" cy="382.5" r=".25"/>
<circle cx="77.3" cy="393.8" r=".25"/>
</g>
<g fill="none" stroke="#000" stroke-width=".4">
<path d="M416.1 31.2l.2 21.1M466.7 29.3l2.5-.5v1zM466.7 29.3l28.2 .4M415.8 49.7h1l-.5 2.6zM377.5 107.1l-.4 57.4M481.6 127.1l2.5-.6v1zM499.8 126.7l-18.2 .4M376.6 162l1 .1-.5 2.4zM403.1 172.3l1.9 1.8-.8 .6zM403.1 172.3l26.4 36.4M466.5 165.5l2.5-.5v1zM487.2 165.2l-20.7 .3"/>
<path d="M385.8 203.3l2.5-.5-.1 1zM385.8 203.3l12.3 .2M451.1 286.3v-6.4h88.7v6.4M451.1 286.3h88.7v6.4M451.1 286.3v102.8h88.7v-96.4M451.1 292.7h88.7M451.1 299.1h88.7M476.6 286.3v102.8M493.5 286.3v102.8M451.1 305.6h88.7M451.1 312h88.7M451.1 318.5h88.7"/>
<path d="M194.7 335.7l2-1.7-1.2 2.3zM196.7 334l-34.6 42.5M197.9 338.6l2.5-.5v1zM197.9 338.6l31.5 .1M198.6 327.4l2.6-.5-.1 1zM198.6 327.4l40.7 .3M300.9 320.5l2.5-.5v1zM300.9 320.5l37.3 .1M451.1 324.9h88.7M451.1 331.3h88.7M451.1 337.7h88.7M35.3 344.9l6.9 .2"/>
<path d="M39.8 344.6l2.4 .5-2.4 .4zM451.1 344.1h88.7M451.1 350.6h88.7M451.1 357h88.7M59.2 360.7l2.5 .5-2.5 .5zM61.7 361.2l-26.4 .1M451.1 363.4h88.7M451.1 369.8h88.7M451.1 376.2h88.7M197.2 381.1l2.5-.5v.9zM197.2 381.1h32.2M451.1 382.7h88.7"/>
<path d="M164 403.2l33.2 .4M194.8 403l2.4 .6-2.5 .5z"/>
<circle cx="416" cy="25.9" r="5.2"/>
<circle cx="500.1" cy="29.8" r="5.2"/>
<circle cx="377.5" cy="101.8" r="5.2"/>
<circle cx="505" cy="126.6" r="5.2"/>
<circle cx="492.4" cy="165.1" r="5.2"/>
<circle cx="403.4" cy="203.5" r="5.2"/>
<circle cx="432.5" cy="212.9" r="5.2"/>
<circle cx="234.6" cy="338.7" r="5.2"/>
<circle cx="244.5" cy="327.8" r="5.2"/>
<circle cx="343.4" cy="320.6" r="5.2"/>
<circle cx="30.1" cy="344.8" r="5.2"/>
<circle cx="30.1" cy="361.3" r="5.2"/>
<circle cx="158.7" cy="380.5" r="5.2"/>
<circle cx="234.6" cy="381.1" r="5.2"/>
<circle cx="158.7" cy="403.1" r="5.2"/>
</g>
<!-- layer: Borde (ISO) -->
<g fill="none" stroke="#000" stroke-width=".7">
<path d="M139.7 8.2v4.5M279.4 6.3v6.4l-2.2-3.8h4.4l-2.2 3.8 2.2-3.8M419.1 8.2v4.5M14.5 107.9h4.5M539.8 107.9h4.5M12.7 215.9h6.3l-3.8-2.2v4.4l3.8-2.2-3.8 2.2M546.1 215.9h-6.3l3.8-2.2v4.4l-3.8-2.2 3.8 2.2M14.5 323.8h4.5M539.8 323.8h4.5M19 419.1v-406.4h520.8v406.4h-520.8h520.8M139.7 419.1v4.5M419.1 419.1v4.5"/>
<path d="M281.6 422.9l-2.2-3.8 2.2 3.8h-4.4l2.2-3.8v6.3"/>
</g>
<path d="M369.8 389.1h170v30h-170zM369.8 399.1h170M401.8 389.1v10M426.7 389.1v10M444.8 399.1v20M466.7 389.1v10M489.8 389.1v10M519.7 389.1v10M444.8 409.1h95M504.8 409.1v10M519.7 409.1v10" fill="none" stroke="#000" stroke-width=".51"/>
<g fill="#000">
<path d="M466.7 29.3l2.5-.5v1z" fill-rule="evenodd"/>
<path d="M415.8 49.7h1l-.5 2.6z" fill-rule="evenodd"/>
<path d="M481.6 127.1l2.5-.6v1z" fill-rule="evenodd"/>
<path d="M376.6 162l1 .1-.5 2.4z" fill-rule="evenodd"/>
<path d="M403.1 172.3l1.9 1.8-.8 .6z" fill-rule="evenodd"/>
<path d="M466.5 165.5l2.5-.5v1z" fill-rule="evenodd"/>
<path d="M385.8 203.3l2.5-.5-.1 1z" fill-rule="evenodd"/>
<path d="M300.9 320.5l2.5-.5v1z" fill-rule="evenodd"/>
<path d="M194.7 335.7l2-1.7-1.2 2.3z" fill-rule="evenodd"/>
<path d="M197.9 338.6l2.5-.5v1z" fill-rule="evenodd"/>
<path d="M198.6 327.4l2.6-.5-.1 1z" fill-rule="evenodd"/>
<path d="M39.8 344.6l2.4 .5-2.4 .4z" fill-rule="evenodd"/>
<path d="M59.2 360.7l2.5 .5-2.5 .5z" fill-rule="evenodd"/>
<path d="M197.2 381.1l2.5-.5v.9z" fill-rule="evenodd"/>
<path d="M194.8 403l2.4 .6-2.5 .5z" fill-rule="evenodd"/>
</g>
<g font-size="4.8">
<text x="68.5" y="11.7">4</text>
<text x="208.2" y="11.7">3</text>
<text x="347.9" y="11.7">2</text>
<text x="487.6" y="11.7">1</text>
<text x="414.7" y="27.7">8</text>
<text x="498.8" y="31.6">9</text>
<text x="14.7" y="55.8">D</text>
<text x="540.9" y="55.8">D</text>
<text x="376.2" y="103.6">4</text>
<text x="503.7" y="128.3">7</text>
<text x="14.9" y="163.7">C</text>
<text x="491.1" y="166.8">6</text>
<text x="541.1" y="163.7">C</text>
<text x="402.1" y="205.3">5</text>
<text x="431.2" y="214.7">2</text>
<text x="14.9" y="271.7">B</text>
<text x="541.1" y="271.7">B</text>
<text x="476.9" y="284.9">LISTA DE PIEZAS</text>
<text x="452" y="291.3">ELEMENTO</text>
<text x="477.5" y="291.3">CTDAD</text>
<text x="505.5" y="291.3">MATERIAL</text>
<text x="462.5" y="297.7">1</text>
<text x="483.7" y="297.7">1</text>
<text x="494.3" y="297.8">Iron, Cast</text>
<text x="462.5" y="304.2">2</text>
<text x="483.7" y="304.2">4</text>
<text x="494.3" y="304.2">Bronze, Cast</text>
<text x="462.5" y="310.6">3</text>
<text x="483.7" y="310.6">1</text>
<text x="494.3" y="310.6">Aluminum 6061</text>
<text x="462.5" y="317">4</text>
<text x="483.7" y="317">1</text>
<text x="494.3" y="317.1">Aluminum 6061</text>
<text x="340.8" y="322.4">14</text>
<text x="462.5" y="323.4">5</text>
<text x="483.7" y="323.4">1</text>
<text x="494.3" y="323.5">Steel, Cast</text>
<text x="241.9" y="329.6">13</text>
<text x="462.5" y="329.9">6</text>
<text x="483.7" y="329.8">1</text>
<text x="494.3" y="329.9">Iron, Cast</text>
<text x="232" y="340.6">15</text>
<text x="462.5" y="336.2">7</text>
<text x="483.7" y="336.2">1</text>
<text x="494.3" y="336.3">Iron, Cast</text>
<text x="27.4" y="346.6">10</text>
<text x="462.5" y="342.7">8</text>
<text x="483.7" y="342.7">1</text>
<text x="494.3" y="342.8">Wood (Oak)</text>
<text x="462.5" y="349.1">9</text>
<text x="483.7" y="349.1">1</text>
<text x="494.3" y="349.2">Aluminum</text>
<text x="461.2" y="355.5">10</text>
<text x="483.7" y="355.5">5</text>
<text x="494.3" y="355.5">Acero, suave</text>
<text x="28.8" y="363.1">3</text>
<text x="461.2" y="361.9">11</text>
<text x="483.7" y="361.9">1</text>
<text x="494.3" y="362">Aluminum 6061-AHC</text>
<text x="461.2" y="368.4">12</text>
<text x="483.7" y="368.4">1</text>
<text x="494.3" y="368.4">Aluminum 6061-AHC</text>
<text x="461.2" y="374.8">13</text>
<text x="483.7" y="374.8">1</text>
<text x="494.3" y="374.8">Iron, Cast</text>
<text x="14.8" y="379.6">A</text>
<text x="157.4" y="382.3">1</text>
<text x="232" y="382.8">11</text>
<text x="461.2" y="381.2">14</text>
<text x="483.7" y="381.2">1</text>
<text x="541" y="379.6">A</text>
<text x="461.2" y="387.7">15</text>
<text x="483.7" y="387.7">2</text>
<text x="494.3" y="387.7">Acero, suave</text>
<text x="156.1" y="404.9">12</text>
<text x="484.6" y="405.9">Esmeril</text>
<text x="445.8" y="415.4">Esmeril Assy</text>
<text x="523.9" y="417.1">1 / 1</text>
<text x="68.5" y="423.6">4</text>
<text x="208.2" y="423.6">3</text>
<text x="347.9" y="423.6">2</text>
<text x="487.6" y="423.6">1</text>
</g>
<g font-size="3.4">
<text x="370.8" y="397.4">Gerardo Naranjo</text>
<text x="490.7" y="397.6">22/11/2019</text>
</g>
<g font-size="2.7">
<text x="370.8" y="392.3">Diseño de</text>
<text x="402.8" y="392.2">Revisado por</text>
<text x="427.7" y="392.2">Aprobado por</text>
<text x="458.6" y="392.2">Fecha</text>
<text x="490.7" y="392.2">Fecha</text>
<text x="507.9" y="412.4">Edición</text>
<text x="527" y="412.1">Hoja</text>
</g>
</svg>
